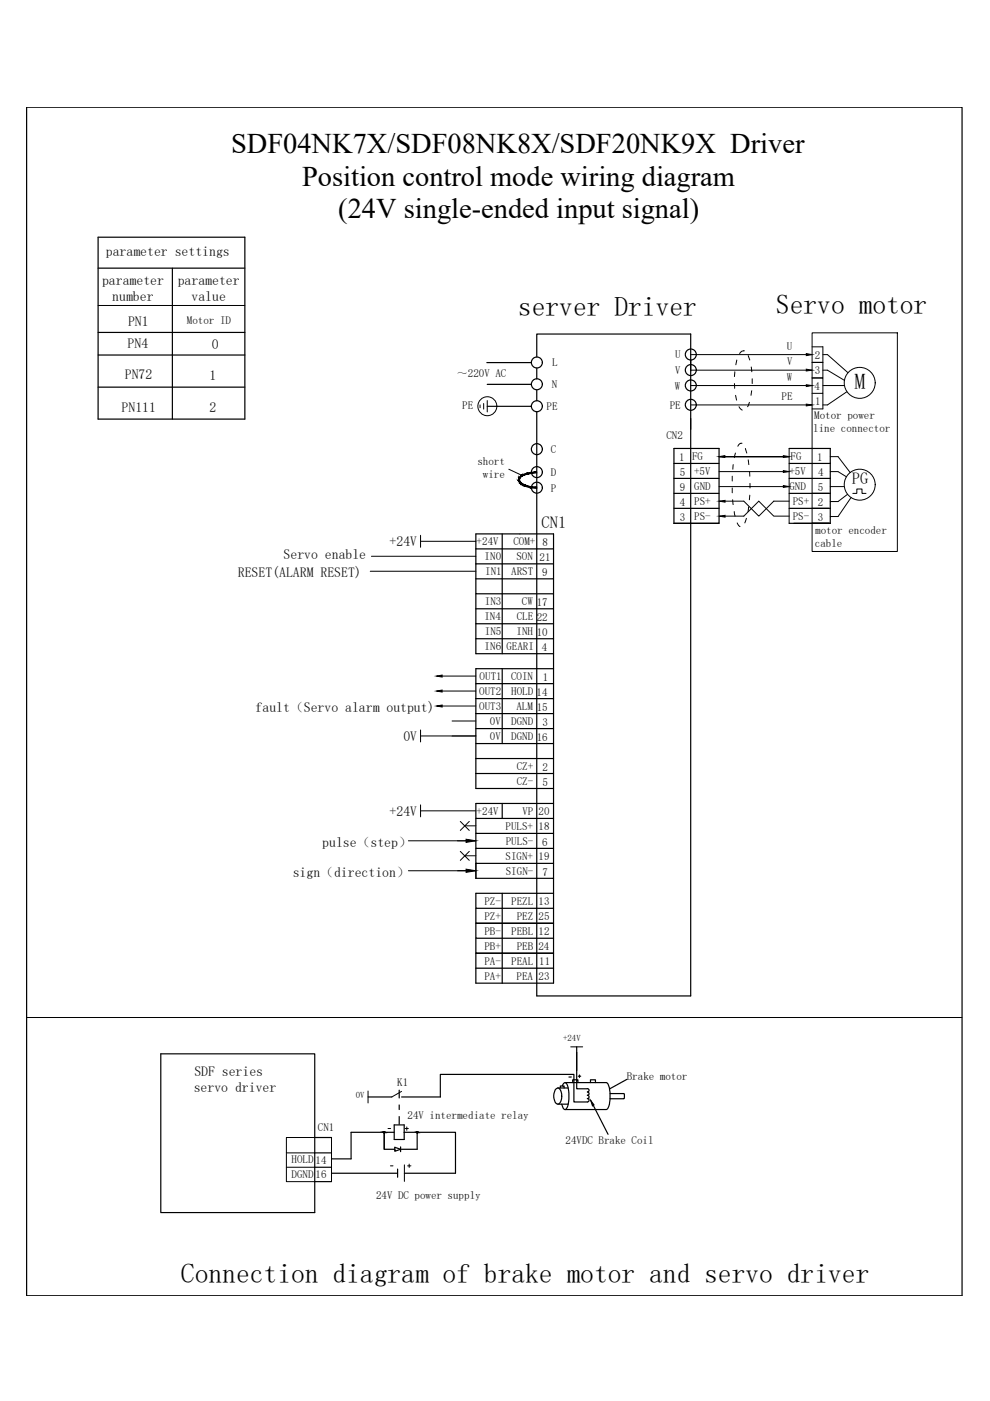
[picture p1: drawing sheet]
<svg xmlns="http://www.w3.org/2000/svg" width="210mm" height="297mm" viewBox="0 0 210 297" stroke-linecap="round" stroke-linejoin="round" font-family="sans-serif">
<!-- layer: 0 -->
<g fill="none" stroke="#000" stroke-width=".25">
<path d="M20.8 50.3h31.1v38.6h-31.1zM20.8 56.9h31.1M36.5 56.9v32M20.8 75.3h31.1M20.8 70.5h31.1M103.2 76.9h9.4M113.8 75.7v-4.9h32.6v140.4h-32.6v-123.9M113.8 78v2.3M20.8 82.1h31.1M103.3 81.5h9.3M103.3 86.1h9.3M113.8 82.7v2.3"/>
<path d="M142.9 95.1h9.6v15.9h-9.6zM142.9 98.3h9.6M167.3 98.3h8.7M167.3 95.1h8.7v15.9h-8.7M100.9 116.4h16.5M100.9 119.5h16.5M106.5 113.2v25.4M142.9 101.4h9.6M142.9 104.6h9.6M142.9 107.8h9.6M142.9 111h9.6M167.3 101.4h8.7"/>
<path d="M167.3 104.6h8.7M167.3 107.8h8.7M100.9 122.7v3.2h16.5M100.9 122.7v-9.5h16.5v95.2h-16.5v-6.3h16.5h-16.5v-3.2M100.9 125.9v12.7h16.5M100.9 122.7h16.5M100.9 129.1h16.5M100.9 132.2h16.5M100.9 135.4h16.5M100.9 151.3v3.2h16.5M100.9 154.5v12.7h16.5M100.9 144.9h16.5"/>
<path d="M100.9 148.1h16.5M100.9 151.3h16.5M100.9 157.6h16.5M106.5 141.8v15.8M117.4 141.8h-16.5v9.5M100.9 160.8h16.5M100.9 173.5v3.2h16.5M100.9 176.7v3.2h16.5M100.9 179.9v3.1h16.5M100.9 164h16.5M106.5 170.3v3.2M117.4 170.3h-16.5v3.2h16.5"/>
<path d="M100.9 192.6v3.1h16.5h-16.5v3.2h16.5M100.9 183v3.2h16.5M106.5 189.4v19M117.4 189.4h-16.5v3.2h16.5M100.9 205.3h16.5M34.1 223.4h32.6v33.7h-32.6zM78 232.6h5.1M83.6 238.5h2.1v3.1h-2.1zM84.6 231.1v1.7M84.6 234.3v.9M84.6 236.7v1.7M85.1 232.6h8.3v-4.8h28.3v5.8h2.8"/>
<path d="M117.8 230.9a.66 .66 0 0 1 .8-.1 .66 .66 0 0 1 .4 .7 2.21 2.21 0 0 1-.7 2.6 1.94 1.94 0 0 1-.8-2.5zM118.3 230.7h2.2M118.3 234.1h2.2M118.8 230.7v-.4h.8v.4M119.2 230.3l.4-.7a.53 .53 0 0 1 .7 .4 6.8 6.8 0 0 1-.3 5.2h-.2a.75 .75 0 0 1-.6-.7l-.1-.4M119.8 229.5l8.9 .1a6.2 6.2 0 0 1 .3 5.2l-.5 .4h-8.7M120.6 228.3h.5M121.4 229.5v-.6h1.1v.6M122.3 223.1v7.7h2.2M122.3 222v5M122.6 228.2h.5M122.9 227.9v.5"/>
<path d="M124.5 230.8a.36 .36 0 0 1 .4 .4 .36 .36 0 0 1-.4 .3 .34 .34 0 0 1 .4 .4 .34 .34 0 0 1-.4 .3 .36 .36 0 0 1 .4 .4 .36 .36 0 0 1-.4 .3 .36 .36 0 0 1 .4 .4 .36 .36 0 0 1-.4 .3M125.2 229.5v-.6h1.1v.6M125.8 234.4l3.1 6.1M129.3 231.9h3l.1 .2-.1 .9h-3M132.9 228.9l-3.7 2M66.7 241.2h3.6M66.7 244.4h3.6M66.7 247.5h3.6M66.7 250.5h3.6M70.3 248.8h14M81.5 243.7v-3.6v3.6h2.2M83.6 240.1h-9.2v5.6h-4.1"/>
<path d="M83.7 243.7v-.5l1.2 .5h3.5v-3.6h8.2v8.7h-10.9M84.3 247.9v1.7M84.9 243.2v.5l-1.2 .4v-.4M84.9 243.7v.5M85.7 240.1h2.7M5.6 274.7v-252h198.4v252"/>
<circle cx="113.8" cy="76.9" r="1.16"/>
<circle cx="146.5" cy="75.2" r="1.16"/>
<circle cx="146.5" cy="78.5" r="1.16"/>
<circle cx="113.8" cy="86.1" r="1.16"/>
<circle cx="113.8" cy="95.2" r="1.16"/>
<circle cx="113.8" cy="81.5" r="1.16"/>
<circle cx="146.5" cy="81.7" r="1.16"/>
<circle cx="146.5" cy="85.8" r="1.16"/>
<circle cx="113.8" cy="100.1" r="1.16"/>
<circle cx="113.8" cy="103.4" r="1.16"/>
<circle cx="81.5" cy="240.1" r=".11"/>
<circle cx="88.5" cy="240.1" r=".11"/>
</g>
<g fill="#000" stroke="#000" stroke-width=".21">
<path d="M171 75l1.2 .2-1.2 .2zM171 78.3l1.2 .2-1.2 .2zM152.5 96.8l1.2-.2v.4zM166.1 96.6l1.2 .2-1.2 .2zM166.1 99.8l1.2 .2-1.2 .2zM171 81.6l1.2 .1-1.2 .3zM171 85.7l1.2 .2-1.2 .2zM152.5 109.4l1.2-.1v.3zM152.5 106.3l1.2-.2v.4zM166.1 103l1.2 .2-1.2 .1zM92.6 143.3l1.1-.2v.5zM92.6 146.5l1.1-.2v.4z"/>
<path d="M92.6 149.7l1.1-.2v.4zM98.8 177.9l2.1 .4-2.1 .3zM98.8 184.3l2.1 .3-2.1 .4zM125.2 233.3l.8 1-.4 .2zM81.4 240.2h.1zM88.4 240.2h.1z"/>
<path d="M111.9 100.5l1.9-.3v-.2zM111.9 100.2l1.9-.2-1.9 .5zM110.7 100.9l1.2-.4v-.3zM110.6 100.7l1.3-.5-1.2 .7zM110.6 100.7l-.4 .7 .5-.5zM110 101.3l.6-.6-.4 .7zM110 101.3l.2 .6v-.5zM110 101.3l.2 .6h-.3zM109.9 101.9l.6 .5-.3-.5zM109.9 101.9l.6 .5-.1 .2zM110.5 102.4l-.1 .2 1 .2zM110.4 102.6l1 .2-.2 .3zM111.4 102.8l-.2 .3 1.3 .1zM111.2 103.1l1.3 .1-.1 .2zM112.5 103.2l-.1 .2 1.4-.1zM112.4 103.4l1.4-.1v.2z"/>
<path d="M81.4 240h.1zM81.4 240h.1zM81.4 240h.1zM81.4 240h.1zM81.4 240h.1zM81.4 240h.1zM81.4 240h.1zM81.4 240h.1zM81.4 240h.1zM81.4 240h.1z"/>
<path d="M81.4 240h.1zM81.4 240h.1zM81.3 240h.2z"/>
<path d="M88.4 240h.1zM88.4 240h.1zM88.4 240h.1z"/>
<path d="M88.4 239.9h.1zM88.4 239.9h.1z"/>
<path d="M88.4 239.9l.1 .1zM88.4 239.9l.1 .1zM88.4 240h.1zM88.4 240h.1zM88.4 240h.1zM88.4 240h.1zM88.4 240h.1z"/>
<path d="M88.4 240h.2zM88.4 240h.2z"/>
<path d="M88.4 240h.2zM88.4 240h.2zM88.4 240h.2zM88.4 240h.2zM88.4 240h.2zM88.4 240h.2zM88.4 240h.2zM88.4 240h.2z"/>
<path d="M81.4 240h.1zM81.3 240h.2zM81.3 240h.2zM81.3 240h.2zM81.3 240h.2z"/>
<path d="M81.3 240l.2 .1zM81.3 240l.2 .1zM81.3 240.1h.2zM81.3 240.1h.2zM81.3 240.1h.2zM81.3 240.1h.2zM81.3 240.1h.2zM81.3 240.1h.2z"/>
<path d="M81.3 240.1h.2zM81.3 240.1h.2zM81.4 240.1h.1zM81.4 240.1h.1zM81.4 240.1h.1zM81.4 240.1h.1zM81.4 240.1h.1zM81.4 240.1h.1zM81.4 240.1h.1zM81.4 240.1h.1zM81.4 240.1h.1zM81.4 240.1h.1z"/>
<path d="M81.4 240.1h.1zM81.4 240.1l.1 .1zM81.4 240.2h.1z"/>
<path d="M88.4 240.1h.1zM88.4 240.1h.1zM88.4 240.1h.1z"/>
<path d="M88.4 240.1h.1zM88.4 240.1h.1zM88.4 240.1h.1zM88.4 240.1h.1zM88.4 240.1h.2z"/>
<path d="M88.4 240.1l.1 .1zM88.4 240.1l.1 .1zM88.4 240.2h.1zM88.4 240.2h.1z"/>
<path d="M88.4 240l.2 .1zM88.4 240l.2 .1zM88.4 240.1h.2zM88.4 240.1h.2zM88.4 240.1h.2zM88.4 240.1h.2zM88.4 240.1h.2zM88.4 240.1h.2z"/>
<path d="M88.4 240.1h.2zM88.4 240.1h.2zM88.4 240.1h.2zM88.4 240.1h.2z"/>
</g>
<g fill="none" stroke="#000" stroke-width=".21">
<path d="M20.8 64.8h31.1M146.4 75.2h24.6M146.4 78.5h24.6M155.8 78.8l-.1 1M156.2 76.3l-.2 1M157.6 74.4l-.3 .1-.5 .5M157.6 74.4h.1M158.6 75.4l.4 .9M159.3 77.8l.1 1M172.2 70.6h18.1v46.3h-18.1zM172.2 73.5h2.3v3.3h-2.3h2.3v3.3h-2.3h2.3v3.3h-2.3M174.5 75.2h.9l4.4 3.8"/>
<path d="M174.5 78.5h.9l3.6 2.1M101.8 85.9v.5M102.5 85.6v1.1M103.3 84.9v2.4M107.9 99.5l2.8 1.3M146.4 81.7h24.6M146.4 85.9h24.6M152.5 96.8h14.8h-14.8h13.6M152.5 100h13.6M155.5 98.5l-.1 1M155.7 81.3l.1 1M155.9 96.1l-.2 .9"/>
<path d="M156 83.8l.2 1M156.7 86.2l.7 .8M157.1 94l-.2 .1-.5 .5M157.1 94h.1M158 95.1l.3 1M158.6 97.5l.2 1M158.9 85.3l-.4 .9M158.9 100l.1 1M159.4 82.8l-.2 1M159.5 80.3v1M167.3 95.1v15.9M174.5 81.7h4.5"/>
<path d="M174.5 83.4v3.3h-2.3M176 96.8h1.7l2.6 3.4M176 100h1.7l1.8 1.1M179.5 83.1l-4.1 2.8h-.9M78.8 117.9h22.1M89.2 113.5v2.5M89.2 114.8h11.7M152.5 103.2h13.6M153.7 109.4h4l3.2-3.1 3.2 3.1h3.2M153.7 106.3h4l3.2 3.1 3.2-3.1h3.2M155.3 101v1M155.3 103.5v1"/>
<path d="M155.3 106l.2 1M155.7 108.5l.1 .9M156.3 110.9l.6 .7M158.3 109.9l-.4 1M158.7 107.5l-.1 1M159 105l-.1 1M159 102.5v1M176 103.2h3M179.7 104.8l-2 1.5h-1.7M180.4 105.5l-2.7 4h-1.7M180.8 104.6h.9v-.9h1.1v.9h.8M78.5 121.1h22.4"/>
<path d="M89.2 156h11.7M89.2 154.8v2.5M93.7 143.3h7.2M93.7 146.5h7.2M93.7 149.7h7.2M95.9 152.9h5M86.6 178.3h14.3M89.2 170.6v2.6M89.2 171.9h11.7M97.6 174.2l1.9 1.9M98.6 175.1h2.3M99.5 174.2l-1.9 1.9"/>
<path d="M86.6 184.6h14.3M97.6 180.5l1.9 1.9M98.6 181.4h2.3M99.5 180.5l-1.9 1.9M5.6 215.7h198.4M78 231.3v2.5M82.3 239.3h.5M85.1 231.4l-2 1.2M85.9 239.3h.7M86.2 238.9v.7M121 222h2.5M60.7 244.4h6"/>
<path d="M60.7 247.5h6M66.7 241.2h-6v9.3h6M70.3 241.2v9.3M82.8 247.2h.5M85.7 247v3.5M86.4 247.2h.7M86.8 246.8v.7M5.6 274.7h198.4"/>
<circle cx="103.3" cy="86.1" r="2.01"/>
<circle cx="182.3" cy="81.2" r="3.3"/>
<circle cx="182.3" cy="102.8" r="3.3"/>
</g>
<g font-size="6">
<text x="49" y="32.5">SDF04NK7X/SDF08NK8X/SDF20NK9X Driver</text>
<text x="64.1" y="39.4">Position control mode wiring diagram</text>
<text x="71.7" y="46.3">(24V single-ended input signal)</text>
</g>
<g font-size="5.8">
<text x="109.8" y="66.9">server Driver</text>
<text x="164.5" y="66.6">Servo motor</text>
<text x="38.4" y="271.9">Connection diagram of brake motor and servo driver</text>
</g>
<text font-size="4.7" x="181.2" y="82.5">M</text>
<g font-size="3.5">
<text x="180.6" y="102.7">PG</text>
<text x="114.8" y="112">CN1</text>
</g>
<g font-size="2.9">
<text x="22.5" y="54.3">parameter settings</text>
<text x="21.6" y="60.4">parameter</text>
<text x="23.8" y="63.8">number</text>
<text x="37.7" y="60.4">parameter</text>
<text x="40.6" y="63.8">value</text>
<text x="27.1" y="69">PN1</text>
<text x="27.1" y="73.8">PN4</text>
<text x="44.9" y="74">0</text>
<text x="26.5" y="80.4">PN72</text>
<text x="44.4" y="80.5">1</text>
<text x="25.8" y="87.2">PN111</text>
<text x="44.4" y="87.3">2</text>
<text x="60.1" y="118.6">Servo enable</text>
<text x="82.6" y="115.8">+24V</text>
<text x="50.4" y="122.4">RESET(ALARM RESET)</text>
<text x="54.2" y="151">fault（Servo alarm output)</text>
<text x="85.5" y="157.1">0V</text>
<text x="82.6" y="173">+24V</text>
<text x="68.3" y="179.7">pulse（step）</text>
<text x="62.1" y="185.8">sign（direction）</text>
<text x="41.1" y="231.5">servo driver</text>
<text x="41.2" y="228.1">SDF series</text>
</g>
<g font-size="2.3">
<text x="39.6" y="68.6">Motor ID</text>
<text x="117.1" y="77.7">L</text>
<text x="143.1" y="76">U</text>
<text x="166.8" y="74.2">U</text>
<text x="166.9" y="77.5">V</text>
<text x="172.8" y="76">2</text>
<text x="96.9" y="79.9">～220V AC</text>
<text x="117" y="82.3">N</text>
<text x="143.1" y="82.6">W</text>
<text x="143.1" y="79.3">V</text>
<text x="166.8" y="80.8">W</text>
<text x="172.7" y="82.6">4</text>
<text x="172.8" y="79.3">3</text>
<text x="98" y="86.7">PE</text>
<text x="115.9" y="87">PE</text>
<text x="142" y="86.7">PE</text>
<text x="165.7" y="84.9">PE</text>
<text x="172.6" y="88.9">Motor power</text>
<text x="172.9" y="85.9">1</text>
<text x="141.3" y="93.2">CN2</text>
<text x="172.4" y="91.6">line connector</text>
<text x="101.2" y="98.6">short</text>
<text x="102.4" y="101.3">wire</text>
<text x="116.8" y="96.1">C</text>
<text x="116.8" y="100.9">D</text>
<text x="144" y="97.7">1</text>
<text x="144.1" y="100.8">5</text>
<text x="146.7" y="97.5">FG</text>
<text x="147.2" y="100.7">+5V</text>
<text x="167.4" y="100.7">+5V</text>
<text x="167.6" y="97.5">FG</text>
<text x="173.2" y="97.7">1</text>
<text x="173.5" y="100.8">4</text>
<text x="116.8" y="104.2">P</text>
<text x="144.2" y="107.2">4</text>
<text x="144.2" y="104">9</text>
<text x="147.2" y="103.9">GND</text>
<text x="147.2" y="107.1">PS+</text>
<text x="167.4" y="103.9">GND</text>
<text x="168.1" y="107.1">PS+</text>
<text x="173.4" y="104">5</text>
<text x="173.4" y="107.2">2</text>
<text x="144.1" y="110.4">3</text>
<text x="147.2" y="110.2">PS-</text>
<text x="168.1" y="110.2">PS-</text>
<text x="172.9" y="113.3">motor encoder</text>
<text x="173.4" y="110.4">3</text>
<text x="101.1" y="115.7">+24V</text>
<text x="102.8" y="118.8">IN0</text>
<text x="108.9" y="115.7">COM+</text>
<text x="109.5" y="118.8">SON</text>
<text x="114.4" y="119">21</text>
<text x="115" y="115.8">8</text>
<text x="172.8" y="116">cable</text>
<text x="102.9" y="122">IN1</text>
<text x="108.4" y="122">ARST</text>
<text x="114.9" y="122.1">9</text>
<text x="102.7" y="131.5">IN4</text>
<text x="102.8" y="128.4">IN3</text>
<text x="109.6" y="131.5">CLE</text>
<text x="110.7" y="128.4">CW</text>
<text x="113.8" y="128.5">17</text>
<text x="113.8" y="131.7">22</text>
<text x="102.8" y="137.9">IN6</text>
<text x="102.8" y="134.7">IN5</text>
<text x="107.4" y="137.9">GEARI</text>
<text x="109.5" y="134.7">INH</text>
<text x="113.8" y="134.8">10</text>
<text x="114.9" y="138">4</text>
<text x="101.6" y="147.4">OUT2</text>
<text x="101.7" y="144.2">OUT1</text>
<text x="108.3" y="144.2">COIN</text>
<text x="108.4" y="147.4">HOLD 14</text>
<text x="115.1" y="144.4">1</text>
<text x="101.6" y="150.6">OUT3</text>
<text x="103.9" y="153.8">0V</text>
<text x="108.4" y="153.8">DGND</text>
<text x="109.5" y="150.6">ALM</text>
<text x="113.8" y="150.7">15</text>
<text x="115" y="153.9">3</text>
<text x="103.9" y="156.9">0V</text>
<text x="108.4" y="156.9">DGND</text>
<text x="113.8" y="157.1">16</text>
<text x="109.6" y="163.3">CZ+</text>
<text x="109.6" y="166.5">CZ-</text>
<text x="115" y="163.4">2</text>
<text x="115" y="166.6">5</text>
<text x="101.1" y="172.8">+24V</text>
<text x="110.8" y="172.8">VP</text>
<text x="114.2" y="172.9">20</text>
<text x="107.2" y="175.9">PULS+</text>
<text x="107.2" y="179.2">PULS-</text>
<text x="114.2" y="176.1">18</text>
<text x="114.9" y="179.3">6</text>
<text x="107.2" y="182.3">SIGN+</text>
<text x="107.2" y="185.5">SIGN-</text>
<text x="114.2" y="182.4">19</text>
<text x="115" y="185.6">7</text>
<text x="102.7" y="191.9">PZ-</text>
<text x="108.4" y="191.9">PEZL</text>
<text x="114.2" y="192">13</text>
<text x="102.7" y="195">PZ+</text>
<text x="109.6" y="195">PEZ</text>
<text x="114.2" y="195.2">25</text>
<text x="102.7" y="201.4">PB+</text>
<text x="102.7" y="198.2">PB-</text>
<text x="108.4" y="198.2">PEBL</text>
<text x="109.6" y="201.4">PEB</text>
<text x="114.1" y="201.5">24</text>
<text x="114.2" y="198.3">12</text>
<text x="102.7" y="207.7">PA+</text>
<text x="102.7" y="204.6">PA-</text>
<text x="108.4" y="204.6">PEAL</text>
<text x="109.5" y="207.7">PEA</text>
<text x="114.2" y="207.9">23</text>
<text x="114.3" y="204.7">11</text>
<text x="84.2" y="230.3">K1</text>
<text x="132.9" y="229">Brake motor</text>
<text x="67.4" y="239.8">CN1</text>
<text x="86.4" y="237.2">24V intermediate relay</text>
<text x="119.9" y="242.5">24VDC Brake Coil</text>
<text x="61.8" y="246.6">HOLD</text>
<text x="61.8" y="249.7">DGND</text>
<text x="66.9" y="249.9">16</text>
<text x="66.9" y="246.8">14</text>
<text x="79.7" y="254.3">24V DC power supply</text>
</g>
<g font-size="1.9">
<text x="119.4" y="220.7">+24V</text>
<text x="75.4" y="232.9">0V</text>
</g>
</svg>
